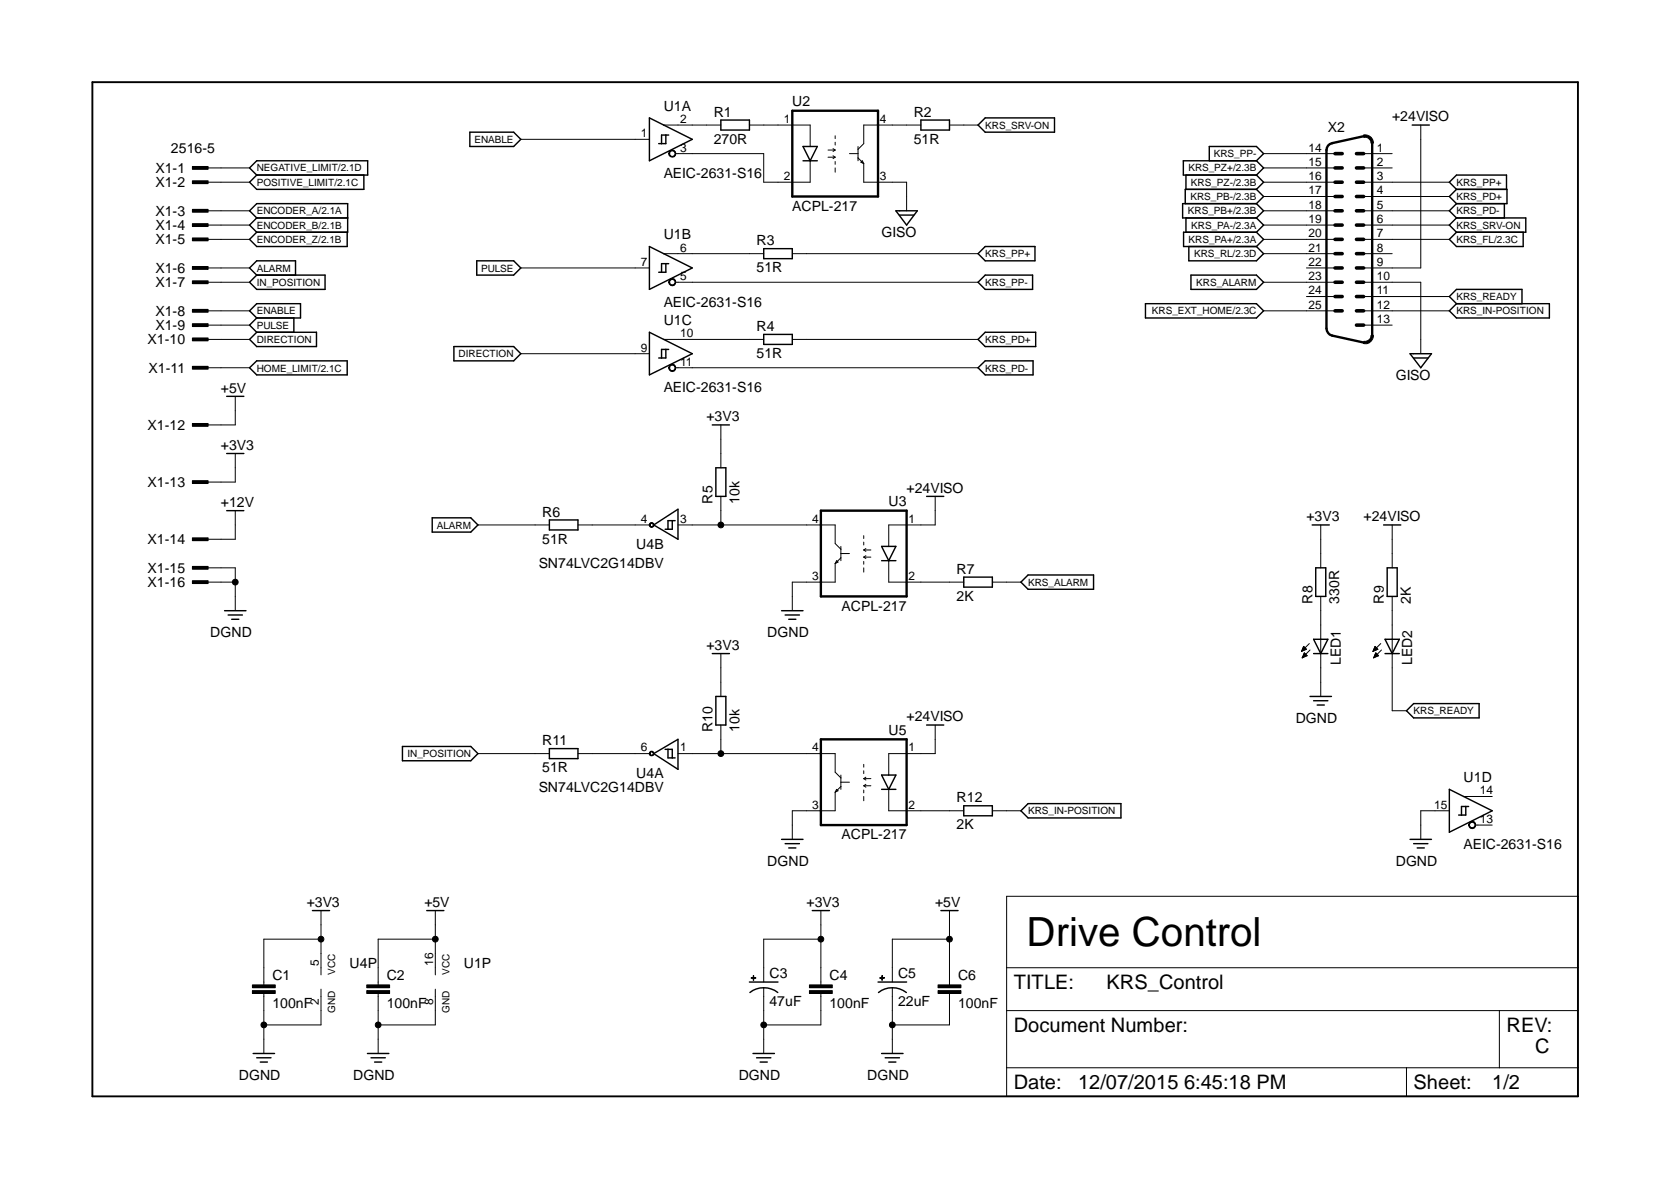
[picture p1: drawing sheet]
<svg xmlns="http://www.w3.org/2000/svg" width="297mm" height="210mm" viewBox="0 0 297 210" stroke-linecap="round" stroke-linejoin="round" font-family="sans-serif">
<g fill="none" stroke="#000" stroke-width=".25">
<path d="M44.4 29.8l1.2-1.2h19.8v2.5h-19.8zM45.6 31.1l-1.2 1.3 1.2 1.3h19.1v-2.6M45.6 38.7l-1.2-1.2 1.2-1.3h16.2v5.1h-16.2M45.6 38.7h16.2M45.6 38.7l-1.2 1.3 1.2 1.3M83.5 23.5h7.8l1.3 1.3-1.3 1.2h-7.8zM115.4 21l7.7 3.8-7.7 3.8zM118.4 24v1.5h-1.3M118.9 24h-1.3v1.5M128.1 21.3h5.1v1.8h-5.1zM142.7 26h2.6l-1.3 2.6zM142.7 28.6h2.6"/>
<path d="M159.3 37.5h3.8l-1.9 2.5zM159.9 38.2h2.5M163.7 21.3h5.1v1.8h-5.1zM173.9 22.2l1.2-1.2h12.3v2.5h-12.3zM210.8 31.1v2.6M210.8 38.7v2.6M215 28.6v-2.6h8.3l1.3 1.3-1.3 1.3M223.3 28.6h-12.9v2.5h12.9M223.3 33.7h-12.6v2.5M223.3 36.2h-13.1v2.5h13.1M223.3 38.7l1.3 1.3-1.3 1.3M223.3 36.2l1.3 1.3-1.3 1.2"/>
<path d="M223.3 33.7l1.3 1.2-1.3 1.3M223.3 28.6l1.3 1.2-1.3 1.3M223.3 31.1l1.3 1.3-1.3 1.3M251 22.2h3.1M258.9 33.7l-1.3-1.3 1.3-1.3h8.9v2.6M258.9 33.7h9v2.5h-9M258.9 38.7h12.3v2.6h-12.3M258.9 38.7l-1.3 1.3 1.3 1.3M258.9 33.7l-1.3 1.2 1.3 1.3M258.9 36.2l-1.3 1.3 1.3 1.2M267.4 36.2v2.5M44.4 55.2l1.2-1.2h7.8v2.5h-7.8z"/>
<path d="M45.6 56.5l-1.2 1.3 1.2 1.3M45.6 59.1h10.7v2.5h-10.7l-1.2-1.3zM45.6 48.9h12.2v2.5h-12.2l-1.2-1.2zM45.6 48.9l-1.2-1.3 1.2-1.2h6.9v2.5M45.6 41.3l-1.2 1.2 1.2 1.3h16.1v-2.5M52.2 56.5v2.6M84.7 46.4h6.6l1.3 1.2-1.3 1.3h-6.6zM115.4 43.8l7.7 3.8-7.7 3.8zM115.4 59.1l7.7 3.8-7.7 3.7zM118.4 46.9v1.5h-1.3M118.9 46.9h-1.3v1.5M135.8 44.2h5v1.8h-5z"/>
<path d="M135.8 59.4h5v1.8h-5zM173.9 45.1l1.2-1.3h8.9v2.6h-8.9zM175.1 59.1h9v2.5h-9l-1.2-1.3zM175.1 48.9h8.5v2.5h-8.5l-1.2-1.2zM203.6 54h19.7l1.3 1.2-1.3 1.3h-19.7zM211.3 43.8v2.6h12l1.3-1.3-1.3-1.3M211.7 48.9h11.6l1.3 1.3-1.3 1.2h-11.6zM223.3 41.3h-12.9v2.5h12.9M223.3 41.3l1.3 1.2-1.3 1.3M258.9 54h16.5v2.5h-16.5l-1.3-1.3zM258.9 41.3l-1.3 1.2 1.3 1.3h11.9v-2.5M258.9 54l-1.3-1.3 1.3-1.3h11.6v2.6"/>
<path d="M40.3 70.4h3M44.4 65.4l1.2-1.3h16.1v2.5h-16.1zM80.7 61.6h10.6l1.3 1.3-1.3 1.2h-10.6zM118.4 62.1v1.5h-1.3M118.9 62.1h-1.3v1.5M126.6 75.5h3.1M173.9 65.4l1.2-1.3h8.5v2.5h-8.5zM250.7 62.9h3.8l-1.9 2.5zM251.3 63.6h2.5M40.3 80.6h3M40.3 90.8h3M76.8 92h6.9l1.3 1.3-1.3 1.3h-6.9z"/>
<path d="M97.7 92.4h5v1.8h-5zM116.2 93.3l4.3-2.8v5.3zM119.5 92.5v1.6h-1.3M120 92.5h-1.3v1.6M127.3 83.1h1.7v5.1h-1.7zM156.7 97.1h2.6l-1.3 2.6zM156.7 99.7h2.6M164.7 88.2h3.1M233.3 93.3h3M246 93.3h3M39.9 108.5h3.8M40.6 109.3h2.5"/>
<path d="M41.2 110.1h1.3M126.6 116.2h3.1M138.9 108.5h3.8M139.6 109.3h2.5M140.2 110.1h1.3M171.3 102.6h5.1v1.8h-5.1zM181.5 103.5l1.2-1.3h11.7v2.5h-11.7zM233.5 113.6h2.5l-1.2 2.6zM233.5 116.2h2.5M233.9 100.9h1.8v5.1h-1.8zM246.2 116.2h2.5M246.2 113.6h2.5l-1.2 2.6z"/>
<path d="M246.6 100.9h1.8v5.1h-1.8zM71.5 132.7h12.2l1.3 1.2-1.3 1.3h-12.2zM97.7 133.1h5v1.7h-5zM116.2 133.9l4.3-2.5v5.3zM118.2 133.2h1.3v1.5M118.7 133.2v1.5h1.3M127.3 123.8h1.7v5.1h-1.7zM156.7 137.8h2.6l-1.3 2.5zM164.7 128.9h3.1M232.9 123.8h3.8M233.5 124.5h2.5M234.1 125.3h1.3"/>
<path d="M250 126.3l1.3-1.2h11.6v2.5h-11.6zM138.9 149.2h3.8M139.6 149.9h2.5M140.2 150.7h1.3M156.7 140.3h2.6M171.3 143.2h5.1v1.8h-5.1zM181.5 144.1l1.2-1.3h16.6v2.6h-16.6zM250.7 149.2h3.8M251.3 149.9h2.5M251.9 150.7h1.3M257.6 140.3l7.7 3.8-7.7 3.8zM260.6 143.3v1.6h-1.3"/>
<path d="M261.1 143.3h-1.3v1.6M55.5 161.8h3.1M75.9 161.8h3M133.2 174.5h5.1M133.3 176.4a4 4 0 0 1 5 0M144.4 161.8h3M156.1 174.5h5.1M156.2 176.4a4 4 0 0 1 4.9 0M167.3 161.8h3M45 187.2h3.8M45.6 188h2.6M46.3 188.8h1.2"/>
<path d="M65.3 187.2h3.8M66 188h2.5M66.6 188.8h1.3M133.9 187.2h3.8M134.5 188h2.5M135.1 188.8h1.3M156.7 187.2h3.8M157.3 188h2.6M158 188.8h1.3"/>
</g>
<g fill="#000">
<path d="M34.2 29.6h2.8v.5h-2.8z" fill-rule="evenodd"/>
<path d="M34.2 32.1h2.8v.5h-2.8z" fill-rule="evenodd"/>
<path d="M34.2 37.2h2.8v.5h-2.8z" fill-rule="evenodd"/>
<path d="M34.2 39.8h2.8v.5h-2.8z" fill-rule="evenodd"/>
<path d="M119 27a.64 .64 0 0 1 1-.1 .64 .64 0 0 1-.3 1 .64 .64 0 0 1-.8-.6h.1a.49 .49 0 0 1 .6-.4 .49 .49 0 0 1 .4 .6 .49 .49 0 0 1-.8 .2l-.2-.4h-.1z" fill-rule="evenodd"/>
<path d="M242.4 24a1.46 1.46 0 0 1 1.7 1.4h-.4a1.05 1.05 0 0 0-1.3-1z" fill-rule="evenodd"/>
<path d="M34.2 42.3h2.8v.5h-2.8z" fill-rule="evenodd"/>
<path d="M34.2 47.4h2.8v.5h-2.8z" fill-rule="evenodd"/>
<path d="M34.2 49.9h2.8v.5h-2.8z" fill-rule="evenodd"/>
<path d="M34.2 55h2.8v.5h-2.8z" fill-rule="evenodd"/>
<path d="M34.2 57.5h2.8v.5h-2.8z" fill-rule="evenodd"/>
<path d="M119 49.8a.64 .64 0 0 1 1-.1 .64 .64 0 0 1-.3 1 .64 .64 0 0 1-.8-.5h.1a.48 .48 0 0 1 .5-.5 .48 .48 0 0 1 .5 .5 .48 .48 0 0 1-.5 .4h-.3l-.2-.4h-.1z" fill-rule="evenodd"/>
<path d="M34.2 60.1h2.8v.5h-2.8z" fill-rule="evenodd"/>
<path d="M34.2 65.1h2.8v.5h-2.8z" fill-rule="evenodd"/>
<path d="M34.2 75.3h2.8v.5h-2.8z" fill-rule="evenodd"/>
<path d="M119 65.1a.64 .64 0 0 1 1-.1 .64 .64 0 0 1-.3 1 .64 .64 0 0 1-.8-.6h.1a.48 .48 0 0 1 .7-.4 .48 .48 0 0 1 .2 .8 .48 .48 0 0 1-.8-.2l-.1-.2h-.1z" fill-rule="evenodd"/>
<path d="M242.4 60.7a1.09 1.09 0 0 0 1.3-1.1h.4a1.44 1.44 0 0 1-1.7 1.4z" fill-rule="evenodd"/>
<path d="M34.2 85.4h2.8v.5h-2.8z" fill-rule="evenodd"/>
<path d="M34.2 95.6h2.8v.5h-2.8z" fill-rule="evenodd"/>
<path d="M115.5 93l.2-.1 .5 .1v.6l-.5 .1-.3-.4h.2l.1-.3 .4 .1v.4l-.4 .1-.1-.3h-.2z" fill-rule="evenodd"/>
<path d="M34.2 100.7h2.8v.5h-2.8z" fill-rule="evenodd"/>
<path d="M34.2 103.2h2.8v.5h-2.8z" fill-rule="evenodd"/>
<path d="M115.5 133.7l.2-.2 .5 .2v.5l-.3 .1-.4-.1-.1-.3h.2l.1-.3 .4 .2v.1v.2l-.4 .1-.1-.3h-.2z" fill-rule="evenodd"/>
<path d="M261.4 146a.64 .64 0 0 1 .9 .3 .64 .64 0 0 1-.4 .9 .64 .64 0 0 1-.8-.6h.1a.5 .5 0 0 1 .6-.5 .5 .5 0 0 1 .4 .7 .5 .5 0 0 1-.8 .3l-.2-.5h-.1z" fill-rule="evenodd"/>
<path d="M44.9 176.1h4v.5h-4z" fill-rule="evenodd"/>
<path d="M44.9 175h4v.6h-4z" fill-rule="evenodd"/>
<path d="M65.2 176.1h4.1v.5h-4.1z" fill-rule="evenodd"/>
<path d="M65.2 175h4.1v.6h-4.1z" fill-rule="evenodd"/>
<path d="M133.5 173.8l.9 .1z" fill-rule="evenodd"/>
<path d="M133.9 173.4l.1 .8z" fill-rule="evenodd"/>
<path d="M143.9 176.1h4.1v.5h-4.1z" fill-rule="evenodd"/>
<path d="M143.9 175h4.1v.6h-4.1z" fill-rule="evenodd"/>
<path d="M156.4 173.8l.8 .1z" fill-rule="evenodd"/>
<path d="M156.8 173.4v.8z" fill-rule="evenodd"/>
<path d="M166.7 176.1h4.1v.5h-4.1z" fill-rule="evenodd"/>
<path d="M166.7 175h4.1v.6h-4.1z" fill-rule="evenodd"/>
<circle cx="128.1" cy="93.3" r=".51"/>
<circle cx="41.8" cy="103.5" r=".51"/>
<circle cx="128.1" cy="133.9" r=".51"/>
<circle cx="57.1" cy="166.9" r=".51"/>
<circle cx="77.4" cy="166.9" r=".51"/>
<circle cx="145.9" cy="166.9" r=".51"/>
<circle cx="168.8" cy="166.9" r=".51"/>
<circle cx="46.9" cy="182.2" r=".51"/>
<circle cx="67.2" cy="182.2" r=".51"/>
<circle cx="135.8" cy="182.2" r=".51"/>
<circle cx="158.6" cy="182.2" r=".51"/>
</g>
<g fill="none" stroke="#000" stroke-width=".18">
<path d="M34.2 29.6h2.8v.5h-2.8zM34.2 32.1h2.8v.5h-2.8zM34.2 37.2h2.8v.5h-2.8zM34.2 39.8h2.8v.5h-2.8zM36.7 29.8h7.7M36.7 32.4h7.7M36.7 37.5h7.7M92.6 24.8h22.8M118 22.2h10.1M119 27a.64 .64 0 0 1 1-.1 .64 .64 0 0 1-.3 1 .64 .64 0 0 1-.8-.6h.1a.49 .49 0 0 1 .6-.4 .49 .49 0 0 1 .4 .6 .49 .49 0 0 1-.8 .2l-.2-.4h-.1zM120.1 27.3h15.7v5.1h8.2v-3.8M133.2 22.2h10.8v3.8"/>
<path d="M147.2 26.7h1.3M147.2 27.9h1.3M148.1 26.4l.4 .3M148.1 27.7l.4 .2M148.5 26.7l-.4 .2M148.5 27.9l-.4 .3M148.5 24.1v.5M148.5 25.3v.5M148.5 28.7v.5M148.5 29.8v.8M151 27.3h1.5M152.5 26v2.6"/>
<path d="M152.5 28.1l1 1M153 28.8l.3-.2 .2 .5zM153.5 29.1v3.3h7.7v5.1M163.7 22.2h-10.2v3.3l-1 1M168.8 22.2h5.1M224.6 29.8h12.7M224.6 32.4h12.7M224.6 37.5h12.7M224.6 27.3h12.7M224.6 34.9h12.7M242.4 24a1.46 1.46 0 0 1 1.7 1.4h-.4a1.05 1.05 0 0 0-1.3-1zM242.4 29.8h5.1"/>
<path d="M242.4 32.4h15.2M242.4 37.5h15.2M242.4 27.3h5.1M242.4 34.9h15.2M252.6 22.2v25.4h-10.2M34.2 42.3h2.8v.5h-2.8zM34.2 47.4h2.8v.5h-2.8zM34.2 49.9h2.8v.5h-2.8zM34.2 55h2.8v.5h-2.8zM34.2 57.5h2.8v.5h-2.8zM36.7 40h7.7M36.7 42.5h7.7"/>
<path d="M36.7 47.6h7.7M36.7 50.2h7.7M36.7 55.2h7.7M36.7 57.8h7.7M92.6 47.6h22.8M118 45.1h17.8M119 49.8a.64 .64 0 0 1 1-.1 .64 .64 0 0 1-.3 1 .64 .64 0 0 1-.8-.5h.1a.48 .48 0 0 1 .5-.5 .48 .48 0 0 1 .5 .5 .48 .48 0 0 1-.5 .4h-.3l-.2-.4h-.1zM120.1 50.2h53.8M140.8 45.1h33.1M224.6 40h12.7M224.6 42.5h12.7M224.6 50.2h12.7"/>
<path d="M224.6 55.2h12.7M224.6 45.1h12.7M232.2 47.6h5.1M232.2 52.7h5.1M242.4 40h15.2M242.4 42.5h15.2M242.4 50.2h10.2v12.7M242.4 55.2h15.2M242.4 57.8h5.1M242.4 45.1h5.1M242.4 52.7h15.2M34.2 60.1h2.8v.5h-2.8z"/>
<path d="M34.2 65.1h2.8v.5h-2.8zM34.2 75.3h2.8v.5h-2.8zM36.7 60.3h7.7M36.7 65.4h7.7M41.8 70.4v5.1h-5.1M92.6 62.9h22.8M118 60.3h17.8M119 65.1a.64 .64 0 0 1 1-.1 .64 .64 0 0 1-.3 1 .64 .64 0 0 1-.8-.6h.1a.48 .48 0 0 1 .7-.4 .48 .48 0 0 1 .2 .8 .48 .48 0 0 1-.8-.2l-.1-.2h-.1zM120.1 65.4h53.8M128.1 75.5v7.6M140.8 60.3h33.1M242.4 60.7a1.09 1.09 0 0 0 1.3-1.1h.4a1.44 1.44 0 0 1-1.7 1.4z"/>
<path d="M34.2 85.4h2.8v.5h-2.8zM34.2 95.6h2.8v.5h-2.8zM41.8 80.6v5.1h-5.1M41.8 90.8v5h-5.1M85 93.3h12.7M102.7 93.3h12.7M115.5 93l.2-.1 .5 .1v.6l-.5 .1-.3-.4h.2l.1-.3 .4 .1v.4l-.4 .1-.1-.3h-.2zM120.5 93.3h28v3.3l1 1M128.1 88.2v5.1M148.7 99.7l.3 .2-.5 .3zM149.5 97.1v2.6M149.5 99.1l-1 1.1"/>
<path d="M149.5 98.4h1.5M153.5 95.2v.5M153.5 96.4v.5M153.5 99.8v.5M153.5 97.7h1.3M153.5 97.7l.4 .3M153.5 99h1.3M153.5 99l.4 .3M153.9 97.5l-.4 .2M153.9 98.8l-.4 .2M158 99.7v3.8h13.3M166.2 88.2v5.1h-8.2v3.8"/>
<path d="M234.8 93.3v7.6M247.5 93.3v7.6M34.2 100.7h2.8v.5h-2.8zM34.2 103.2h2.8v.5h-2.8zM36.7 100.9h5.1v7.6M36.7 103.5h5.1M128.1 116.2v7.6M148.5 100.2v3.3h-7.7v5M153.5 100.9v.8M176.4 103.5h5.1M231.4 115.7h.1M231.4 115.6h.3"/>
<path d="M231.5 115.5h.4M231.5 115.4h.7M231.5 116.8h.1M231.6 115.4h.6M231.6 116.8h.2M231.6 115.3h.5M231.6 115.2h.4M231.6 116.7h.4M231.6 115.1h.3M231.6 116.6h.6M231.7 115h.2M231.7 116.5h.6"/>
<path d="M231.7 116.4h.5M231.7 114.9l-.4 .9M231.7 114.9l.5 .5-.9 .4M231.7 114.9h.1M231.7 116.3h.5M231.8 116.2h.3M231.8 116.2h.2M231.9 116l.5 .5-.9 .4zM231.9 116.1h.1M232.7 114.4l-1.4 1.4M232.9 115.5l-1.4 1.4M234.8 106v17.8"/>
<path d="M244.1 115.7h.1M244.1 115.6h.3M244.2 115.5h.4M244.2 115.4h.7M244.2 116.8h.1M244.3 115.4h.6M244.3 115.3h.5M244.3 116.8h.2M244.3 115.2h.4M244.3 116.7h.4M244.3 115.1h.3M244.3 116.6h.6"/>
<path d="M244.3 116.5h.7M244.4 115h.2M244.4 116.4h.5M244.4 114.9h.1M244.4 116.3h.5M244.4 114.9l-.4 .9M244.4 114.9l.5 .5-.9 .4M244.5 116.2h.3M244.5 116.2h.2M244.6 116.1h.1M245.1 116.5l-.5-.5-.4 .9M245.1 116.5l-.9 .4"/>
<path d="M245.4 114.4l-1.4 1.4M245.6 115.5l-1.4 1.4M247.5 106v20.3h2.5M85 133.9h12.7M102.7 133.9h12.7M115.5 133.7l.2-.2 .5 .2v.5l-.3 .1-.4-.1-.1-.3h.2l.1-.3 .4 .2v.1v.2l-.4 .1-.1-.3h-.2zM120.5 133.9h28v3.3l1 1.1M128.1 128.9v5M149.5 137.8v2.5M149.5 139.8l-1 1M149.5 139h1.5M153.5 135.8v.6"/>
<path d="M153.5 137v.5M153.5 138.4h1.3M153.5 138.4l.4 .2M153.5 139.7h1.3M153.5 139.7l.4 .2M153.9 138.1l-.4 .3M153.9 139.4l-.4 .3M166.2 128.9v5h-8.2v3.9M148.5 140.8v3.3h-7.7v5.1M148.7 140.3l.3 .2-.5 .3zM153.5 140.4v.5M153.5 141.6v.7"/>
<path d="M158 140.3v3.8h13.3M176.4 144.1h5.1M178.9 159.3h101.6v35.6h-101.6zM257.6 144.1h-5v5.1M260.2 141.6h5.1M261.4 146a.64 .64 0 0 1 .9 .3 .64 .64 0 0 1-.4 .9 .64 .64 0 0 1-.8-.6h.1a.5 .5 0 0 1 .6-.5 .5 .5 0 0 1 .4 .7 .5 .5 0 0 1-.8 .3l-.2-.5h-.1zM262.3 146.6h3M44.9 176.1h4v.5h-4zM44.9 175h4v.6h-4zM46.9 176.6v10.6M57.1 166.9h-10.2v8.1M57.1 161.8v11.5"/>
<path d="M57.1 175.8v6.4h-10.2M65.2 176.1h4.1v.5h-4.1zM65.2 175h4.1v.6h-4.1zM67.2 176.6v10.6M77.4 161.8v11.5M77.4 175.8v6.4h-10.2M77.4 166.9h-10.2v8.1M133.5 173.8l.9 .1zM133.9 173.4l.1 .8zM135.8 175.6v11.6M143.9 176.1h4.1v.5h-4.1zM143.9 175h4.1v.6h-4.1z"/>
<path d="M145.9 161.8v13.2M145.9 176.6v5.6h-10.1M145.9 166.9h-10.1v7.6M156.4 173.8l.8 .1zM156.8 173.4v.8zM158.6 175.6v11.6M166.7 176.1h4.1v.5h-4.1zM166.7 175h4.1v.6h-4.1zM168.8 161.8v13.2M168.8 176.6v5.6h-10.2M168.8 166.9h-10.2v7.6M178.9 179.6h101.6"/>
<path d="M178.9 172h101.6M266.5 179.6v10.2M178.9 189.8h101.6M250 189.8v5.1"/>
<circle cx="128.1" cy="93.3" r=".51"/>
<circle cx="41.8" cy="103.5" r=".51"/>
<circle cx="128.1" cy="133.9" r=".51"/>
<circle cx="57.1" cy="166.9" r=".51"/>
<circle cx="77.4" cy="166.9" r=".51"/>
<circle cx="145.9" cy="166.9" r=".51"/>
<circle cx="168.8" cy="166.9" r=".51"/>
<circle cx="46.9" cy="182.2" r=".51"/>
<circle cx="67.2" cy="182.2" r=".51"/>
<circle cx="135.8" cy="182.2" r=".51"/>
<circle cx="158.6" cy="182.2" r=".51"/>
</g>
<path d="M16.4 14.6h264.1v180.3h-264.1z" fill="none" stroke="#000" stroke-width=".34"/>
<g fill="none" stroke="#000" stroke-width=".63">
<path d="M237.3 27.3h1.3M237.3 32.4h1.3M237.3 29.8h1.3M237.3 37.5h1.3M237.3 34.9h1.3M241.1 27.3h1.3M241.1 32.4h1.3M241.1 29.8h1.3M241.1 37.5h1.3M241.1 34.9h1.3M237.3 42.5h1.3M237.3 47.6h1.3"/>
<path d="M237.3 52.7h1.3M237.3 40h1.3M237.3 45.1h1.3M237.3 50.2h1.3M237.3 55.2h1.3M241.1 42.5h1.3M241.1 47.6h1.3M241.1 52.7h1.3M241.1 40h1.3M241.1 57.8h1.3M241.1 45.1h1.3M241.1 50.2h1.3"/>
<path d="M241.1 55.2h1.3"/>
</g>
<path d="M140.8 19.7h15.3v15.2h-15.3zM242.4 24.2l-5.6 1.2a1.26 1.26 0 0 0-1 1.3v31.7a1.36 1.36 0 0 0 1 1.2l5.6 1.3M243.9 25.4v34.2M145.9 90.8h15.3v15.2h-15.3zM145.9 131.4h15.3v15.2h-15.3z" fill="none" stroke="#000" stroke-width=".42"/>
<text font-size="7.2" x="182.5" y="168.2">Drive Control</text>
<g font-size="3.6">
<text x="180.2" y="175.8">TITLE:</text>
<text x="196.7" y="175.8">KRS_Control</text>
<text x="180.2" y="183.4">Document Number:</text>
<text x="267.8" y="183.4">REV:</text>
<text x="272.9" y="187.2">C</text>
<text x="180.2" y="193.6">Date:</text>
<text x="191.6" y="193.6">12/07/2015 6:45:18 PM</text>
<text x="251.3" y="193.6">Sheet:</text>
<text x="265.3" y="193.6">1/2</text>
</g>
<g font-size="2.5">
<text x="118" y="19.7">U1A</text>
<text x="126.9" y="20.7">R1</text>
<text x="140.8" y="18.9">U2</text>
<text x="162.4" y="20.7">R2</text>
<text x="236" y="23.5">X2</text>
<text x="247.5" y="21.6">+24VISO</text>
<text x="30.4" y="27.2">2516-5</text>
<text x="126.9" y="25.5">270R</text>
<text x="162.4" y="25.5">51R</text>
<text x="27.6" y="30.7">X1-1</text>
<text x="27.6" y="33.3">X1-2</text>
<text x="118" y="31.6">AEIC-2631-S16</text>
<text x="27.6" y="38.4">X1-3</text>
<text x="27.6" y="40.9">X1-4</text>
<text x="140.8" y="37.5">ACPL-217</text>
<text x="27.6" y="43.4">X1-5</text>
<text x="118" y="42.5">U1B</text>
<text x="134.5" y="43.6">R3</text>
<text x="156.7" y="42.2">GISO</text>
<text x="27.6" y="48.5">X1-6</text>
<text x="27.6" y="51.1">X1-7</text>
<text x="134.5" y="48.4">51R</text>
<text x="27.6" y="56.1">X1-8</text>
<text x="27.6" y="58.7">X1-9</text>
<text x="118" y="54.5">AEIC-2631-S16</text>
<text x="118" y="57.8">U1C</text>
<text x="134.5" y="58.8">R4</text>
<text x="26.2" y="61.2">X1-10</text>
<text x="134.5" y="63.6">51R</text>
<text x="26.4" y="66.3">X1-11</text>
<text x="39.3" y="69.8">+5V</text>
<text x="118" y="69.7">AEIC-2631-S16</text>
<text x="248.1" y="67.5">GISO</text>
<text x="26.2" y="76.4">X1-12</text>
<text x="125.6" y="74.9">+3V3</text>
<text x="39.3" y="80">+3V3</text>
<text x="26.2" y="86.6">X1-13</text>
<text x="126.7" y="89.5" transform="rotate(-90 126.7 89.5)">R5</text>
<text x="131.4" y="89.5" transform="rotate(-90 131.4 89.5)">10k</text>
<text x="161.2" y="87.6">+24VISO</text>
<text x="39.3" y="90.1">+12V</text>
<text x="96.4" y="91.8">R6</text>
<text x="157.9" y="90">U3</text>
<text x="232.2" y="92.7">+3V3</text>
<text x="242.4" y="92.7">+24VISO</text>
<text x="26.2" y="96.7">X1-14</text>
<text x="26.2" y="101.8">X1-15</text>
<text x="95.8" y="100.9">SN74LVC2G14DBV</text>
<text x="96.4" y="96.6">51R</text>
<text x="113.1" y="97.6">U4B</text>
<text x="170" y="102">R7</text>
<text x="26.2" y="104.4">X1-16</text>
<text x="170" y="106.8">2K</text>
<text x="233.3" y="107.3" transform="rotate(-90 233.3 107.3)">R8</text>
<text x="238.1" y="107.3" transform="rotate(-90 238.1 107.3)">330R</text>
<text x="246" y="107.3" transform="rotate(-90 246 107.3)">R9</text>
<text x="250.8" y="107.3" transform="rotate(-90 250.8 107.3)">2K</text>
<text x="37.4" y="113.2">DGND</text>
<text x="136.4" y="113.2">DGND</text>
<text x="149.6" y="108.5">ACPL-217</text>
<text x="125.6" y="115.5">+3V3</text>
<text x="238.3" y="118.2" transform="rotate(-90 238.3 118.2)">LED1</text>
<text x="251" y="118.2" transform="rotate(-90 251 118.2)">LED2</text>
<text x="126.7" y="130.1" transform="rotate(-90 126.7 130.1)">R10</text>
<text x="131.4" y="130.1" transform="rotate(-90 131.4 130.1)">10k</text>
<text x="157.9" y="130.6">U5</text>
<text x="161.2" y="128.2">+24VISO</text>
<text x="230.3" y="128.5">DGND</text>
<text x="96.4" y="132.4">R11</text>
<text x="96.4" y="137.2">51R</text>
<text x="95.8" y="140.8">SN74LVC2G14DBV</text>
<text x="113.1" y="138.3">U4A</text>
<text x="170" y="142.6">R12</text>
<text x="260.2" y="139">U1D</text>
<text x="149.6" y="149.2">ACPL-217</text>
<text x="170" y="147.4">2K</text>
<text x="136.4" y="153.9">DGND</text>
<text x="248.1" y="153.9">DGND</text>
<text x="260.2" y="151">AEIC-2631-S16</text>
<text x="54.5" y="161.2">+3V3</text>
<text x="75.4" y="161.2">+5V</text>
<text x="143.4" y="161.2">+3V3</text>
<text x="166.2" y="161.2">+5V</text>
<text x="62.1" y="172">U4P</text>
<text x="82.5" y="172">U1P</text>
<text x="136.8" y="173.9">C3</text>
<text x="159.6" y="173.9">C5</text>
<text x="48.4" y="179.2">100nF</text>
<text x="48.4" y="174.2">C1</text>
<text x="68.7" y="179.2">100nF</text>
<text x="68.7" y="174.2">C2</text>
<text x="136.8" y="178.7">47uF</text>
<text x="147.4" y="174.2">C4</text>
<text x="147.4" y="179.2">100nF</text>
<text x="159.6" y="178.7">22uF</text>
<text x="170.3" y="179.2">100nF</text>
<text x="170.3" y="174.2">C6</text>
<text x="42.5" y="191.9">DGND</text>
<text x="62.8" y="191.9">DGND</text>
<text x="131.3" y="191.9">DGND</text>
<text x="154.2" y="191.9">DGND</text>
</g>
<g font-size="2.1">
<text x="120.9" y="21.9">2</text>
<text x="139.3" y="21.9">1</text>
<text x="156.4" y="21.9">4</text>
<text x="113.9" y="24.4">1</text>
<text x="120.9" y="27">3</text>
<text x="232.6" y="27">14</text>
<text x="232.6" y="29.5">15</text>
<text x="244.7" y="27">1</text>
<text x="244.7" y="29.5">2</text>
<text x="139.3" y="32">2</text>
<text x="156.4" y="32">3</text>
<text x="232.6" y="32">16</text>
<text x="232.6" y="34.5">17</text>
<text x="244.7" y="32">3</text>
<text x="244.7" y="34.5">4</text>
<text x="232.6" y="37.1">18</text>
<text x="232.6" y="39.6">19</text>
<text x="244.7" y="37.1">5</text>
<text x="244.7" y="39.6">6</text>
<text x="113.9" y="47.2">7</text>
<text x="120.9" y="44.7">6</text>
<text x="232.6" y="42.2">20</text>
<text x="232.6" y="44.7">21</text>
<text x="232.6" y="47.2">22</text>
<text x="244.7" y="42.2">7</text>
<text x="244.7" y="44.7">8</text>
<text x="244.7" y="47.2">9</text>
<text x="120.9" y="49.8">5</text>
<text x="232.6" y="49.8">23</text>
<text x="232.6" y="52.3">24</text>
<text x="244.7" y="49.8">10</text>
<text x="244.7" y="52.3">11</text>
<text x="120.9" y="59.9">10</text>
<text x="232.6" y="54.9">25</text>
<text x="244.7" y="54.9">12</text>
<text x="244.7" y="57.4">13</text>
<text x="113.9" y="62.5">9</text>
<text x="120.9" y="65">11</text>
<text x="113.9" y="93">4</text>
<text x="120.9" y="93">3</text>
<text x="144.4" y="93">4</text>
<text x="161.5" y="93">1</text>
<text x="144.4" y="103.1">3</text>
<text x="161.5" y="103.1">2</text>
<text x="113.9" y="133.6">6</text>
<text x="120.9" y="133.6">1</text>
<text x="144.4" y="133.6">4</text>
<text x="161.5" y="133.6">1</text>
<text x="144.4" y="143.7">3</text>
<text x="161.5" y="143.7">2</text>
<text x="254.9" y="143.7">15</text>
<text x="263.1" y="141.2">14</text>
<text x="263.1" y="146.3">13</text>
<text x="56.7" y="171.7" transform="rotate(-90 56.7 171.7)">5</text>
<text x="77" y="171.7" transform="rotate(-90 77 171.7)">16</text>
<text x="56.7" y="178.6" transform="rotate(-90 56.7 178.6)">2</text>
<text x="77" y="178.6" transform="rotate(-90 77 178.6)">8</text>
</g>
<g font-size="1.8">
<text x="175.1" y="22.9">KRS_SRV-ON</text>
<text x="84.3" y="25.4">ENABLE</text>
<text x="215.8" y="27.9">KRS_PP-</text>
<text x="45.6" y="33">POSITIVE_LIMIT/2.1C</text>
<text x="45.6" y="30.5">NEGATIVE_LIMIT/2.1D</text>
<text x="211.2" y="30.5">KRS_PZ+/2.3B</text>
<text x="211.6" y="35.6">KRS_PB-/2.3B</text>
<text x="211.7" y="33">KRS_PZ-/2.3B</text>
<text x="258.9" y="33">KRS_PP+</text>
<text x="258.9" y="35.6">KRS_PD+</text>
<text x="45.6" y="38.1">ENCODER_A/2.1A</text>
<text x="45.6" y="40.6">ENCODER_B/2.1B</text>
<text x="211.2" y="38.1">KRS_PB+/2.3B</text>
<text x="211.7" y="40.6">KRS_PA-/2.3A</text>
<text x="258.9" y="40.6">KRS_SRV-ON</text>
<text x="258.9" y="38.1">KRS_PD-</text>
<text x="45.6" y="43.2">ENCODER_Z/2.1B</text>
<text x="175.1" y="45.7">KRS_PP+</text>
<text x="211.3" y="43.2">KRS_PA+/2.3A</text>
<text x="212.3" y="45.7">KRS_RL/2.3D</text>
<text x="258.9" y="43.2">KRS_FL/2.3C</text>
<text x="45.6" y="50.8">IN_POSITION</text>
<text x="45.6" y="48.3">ALARM</text>
<text x="85.5" y="48.3">PULSE</text>
<text x="175.1" y="50.8">KRS_PP-</text>
<text x="212.6" y="50.8">KRS_ALARM</text>
<text x="258.9" y="53.3">KRS_READY</text>
<text x="45.6" y="55.9">ENABLE</text>
<text x="45.6" y="58.4">PULSE</text>
<text x="204.8" y="55.9">KRS_EXT_HOME/2.3C</text>
<text x="258.9" y="55.9">KRS_IN-POSITION</text>
<text x="45.6" y="61">DIRECTION</text>
<text x="81.5" y="63.5">DIRECTION</text>
<text x="175.1" y="61">KRS_PD+</text>
<text x="45.6" y="66">HOME_LIMIT/2.1C</text>
<text x="175.1" y="66">KRS_PD-</text>
<text x="77.6" y="93.9">ALARM</text>
<text x="182.7" y="104.1">KRS_ALARM</text>
<text x="251.3" y="127">KRS_READY</text>
<text x="72.4" y="134.6">IN_POSITION</text>
<text x="182.7" y="144.7">KRS_IN-POSITION</text>
<text x="59.6" y="173.3" transform="rotate(-90 59.6 173.3)">VCC</text>
<text x="79.9" y="173.3" transform="rotate(-90 79.9 173.3)">VCC</text>
<text x="59.6" y="180" transform="rotate(-90 59.6 180)">GND</text>
<text x="79.9" y="180" transform="rotate(-90 79.9 180)">GND</text>
</g>
</svg>
